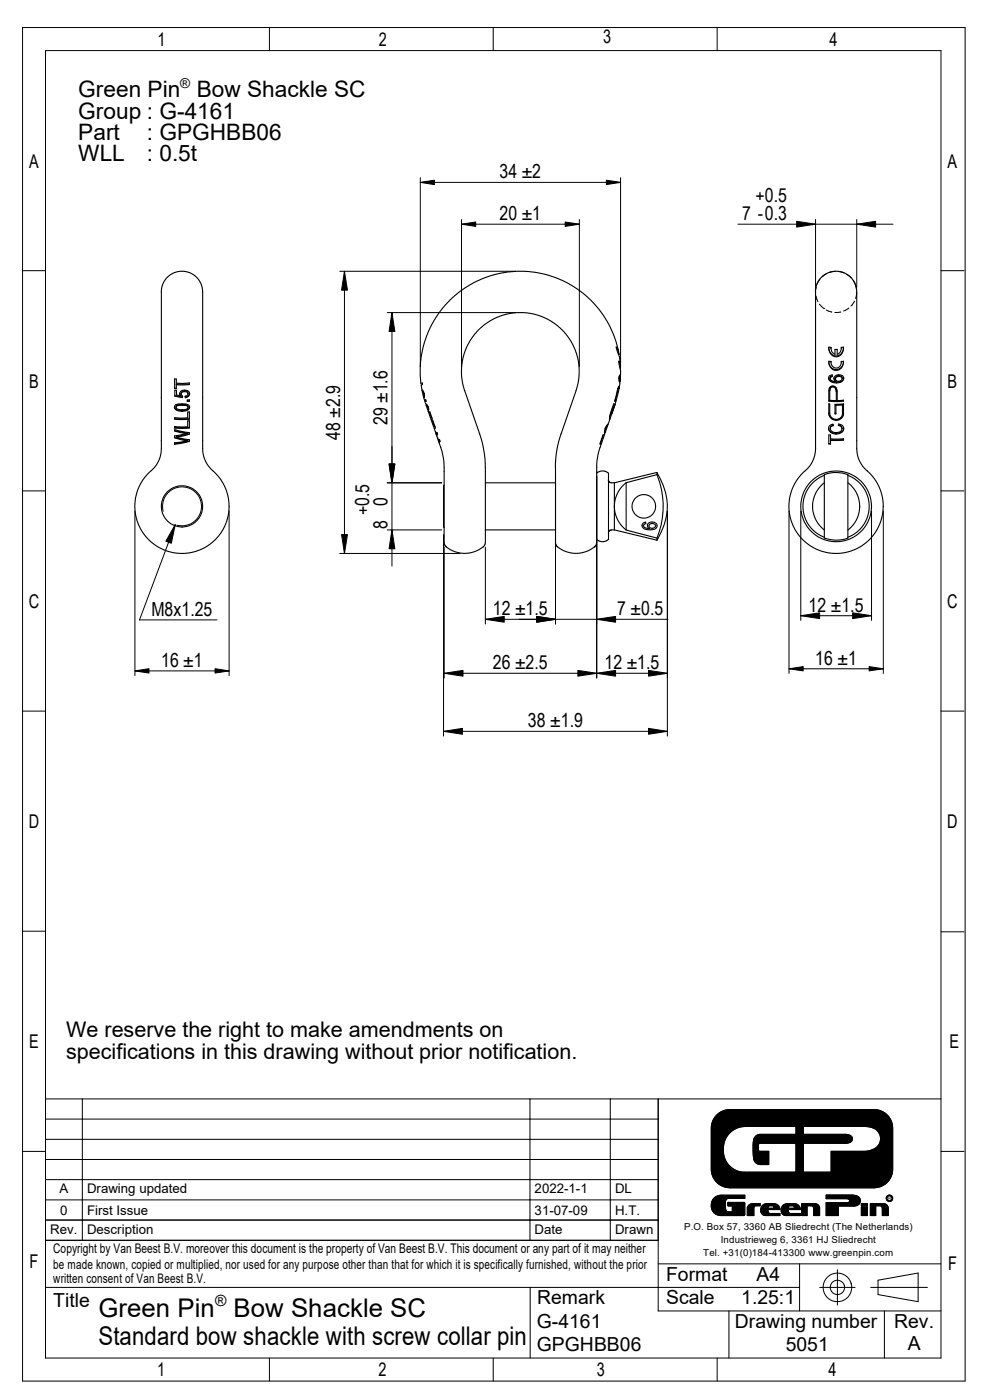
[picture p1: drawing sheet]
<svg xmlns="http://www.w3.org/2000/svg" width="210mm" height="297mm" viewBox="0 0 210 297" stroke-linecap="round" stroke-linejoin="round" font-family="sans-serif">
<g fill="none" stroke="#000" stroke-width=".21">
<path d="M4.8 5.8h199.9v287.2h-199.9zM9.7 10.7h189.9v277.4h-189.9zM57.1 5.8v4.9M104.6 5.8v4.9M152.1 5.8v4.9M89.2 38.7h42.4M89.2 37.7v40.1M131.6 37.7v40.1M4.8 57.4h4.9M72.1 57.6h37.3M73.1 57.6v59.8M97.9 47.6h25"/>
<path d="M97.9 46.6v31.2M122.9 46.6v31.2M156.5 47.6h32.9M173 46.6v14.3M173.9 59.2l-.6 1.1M175.4 58l-1.1 .7M177.2 57.6l-1.2 .2M177.8 57.6l1.3 .3M179.6 58.2l1 .8M181 59.5l.5 1.2 .2 .7M181.7 46.6v14.3M199.6 57.4h4.9"/>
<path d="M82.1 66.3h27.3M83.1 66.3v53.8M173.1 62.8l.4 1.2M173.1 60.9l-.1 1.3M173.8 64.5l.9 .9M174.7 65.4h.1M175.3 65.8l1.2 .4M178.4 66.2l-1.3 .1M180 65.3l-1.1 .7M181.3 63.9l-.8 1M181.7 62.1l-.2 1.2M4.8 104.1h4.9"/>
<path d="M28.6 108.4v34.9M34.6 108.5a4.1 4.1 0 0 1 3.7-5.2 4.1 4.1 0 0 1 4.4 4.5 4.1 4.1 0 0 1-5.2 3.6M37.2 111.3l-7.6 20.2h16.4M48.6 108.4v34.9M72.1 117.4h25.5M82.1 112.4h11.6M82.1 102.4h11.6M94.1 113.4v42.7M94.2 116.1v27.7M103 116.1v16.3M117.8 101v31.4M126.6 101v42.8"/>
<path d="M141.6 108.4v47.7M167.4 108.4v34.5M169.9 108.4v23.2M184.9 108.4v23.2M187.4 108.4v34.5M199.6 104.1h4.9M103 131.4h38.7M169.9 130.6h15M4.8 150.9h4.9M28.6 142.3h20M94.1 155.2h47.5M94.2 142.8h47.4"/>
<path d="M167.4 141.9h20M199.6 150.9h4.9M4.8 197.5h4.9M199.6 197.7h4.9M9.7 233.1h189.9M9.7 237.4h129.9M17.5 233.1v30M112.4 233.1v30M129.5 233.1v30M139.6 233.1v45h60M152 236.5a4 4 0 0 1 2.8-1.1h30.6a3.9 3.9 0 0 1 4 3.9v8.7a3.9 3.9 0 0 1-4 4h-30.6a4 4 0 0 1-3.9-4v-8.7a3.9 3.9 0 0 1 1.1-2.8zM170.4 239h13.3a2.63 2.63 0 0 1 2.6 1.2 2.63 2.63 0 0 1-.1 2.9 4.2 4.2 0 0 1-3 1.1h-6.9v4.5h-5.9v-6.2h9.4a.92 .92 0 0 0 1-.9 .92 .92 0 0 0-1-.9l-9.4-.1z"/>
<path d="M4.8 244.3h4.9M9.7 241.7h129.9M9.7 246h129.9M9.7 250.3h129.9M9.7 254.6h129.9M9.7 258.8h129.9M151.5 254.2l.6-.5 .8-.1h5.1v.6h-3.5a.91 .91 0 0 0-.6 1.1v.5a1.1 1.1 0 0 0 .7 1.3h.7v-1.3h-.9l.1-.7 3.5 .1-.1 2.6-5 .1a2.16 2.16 0 0 1-1.9-1.4 2.16 2.16 0 0 1 .5-2.3zM154.6 240.6a4.6 4.6 0 0 1 3.5-1.6h10.7v1.6h-7.6a1.83 1.83 0 0 0-1.5 2.3l.1 2a1.74 1.74 0 0 0 1.5 2.2h1.8v-2.9h-2.1l-.1-.2v-1.2l.2-.2 7.7 .1v5.9l-10.9 .1a4.6 4.6 0 0 1-4.4-5.7 4.4 4.4 0 0 1 1.1-2.4zM158.8 255.7l.6-.3h1.8v.4h-.9l-.3 .2-.1 1.9h-1.4v-1.7zM161.7 255.7l.7-.3h1.8a1.23 1.23 0 0 1 1.2 1.2h-2.5v.5l.3 .3h2.2v.5h-3.1a1.23 1.23 0 0 1-1-.9 1.23 1.23 0 0 1 .4-1.3zM163 255.9l1-.1 .2 .5h-1.3zM166.1 255.7l.6-.3h1.9a1.23 1.23 0 0 1 1.2 1.2h-2.6l.1 .5 .2 .3h2.3v.5h-3.1a1.23 1.23 0 0 1-1-.9 1.23 1.23 0 0 1 .4-1.3z"/>
<path d="M167.3 255.9l1-.1 .2 .5h-1.3zM170.1 255.4h2.8a.98 .98 0 0 1 1 .9v1.6h-1.3l-.1-1.9-.4-.2h-.9v2.1h-1.1zM175.2 253.5l5.9 .1a1.15 1.15 0 0 1 1.3 .8 1.15 1.15 0 0 1-.8 1.4l-3.8 .1v2h-2.6v-2.8h4.4a.46 .46 0 0 0 .7-.4 .46 .46 0 0 0-.7-.4h-4.4zM182.7 256h1.3v1.9h-1.3zM182.7 255.4h1.3v.4h-1.3zM184.6 255.4h2.9a1.01 1.01 0 0 1 .9 .9v1.6h-1.2l-.2-1.9-.3-.2h-.9v2.1h-1.2zM199.6 244.3h4.9M9.7 263.1h129.9M9.7 273.1h159.9M112.5 273.1v15M139.6 268.1h60M154.6 278.1v10"/>
<path d="M169.6 268.1v10M173.9 273.1h7.5M177.6 269.4v7.5M184.7 273.1h12M186.2 271.6l8.6-1.5v6l-8.6-1.5zM187.6 278.1v10M57.1 288.1v4.9M104.6 288.1v4.9M152.1 288.1v4.9"/>
<circle cx="188.7" cy="254.2" r=".55"/>
<circle cx="188.7" cy="254.2" r=".68"/>
<circle cx="177.6" cy="273.1" r="3"/>
<circle cx="177.6" cy="273.1" r="1.52"/>
</g>
<g fill="#000" stroke="#000" stroke-width=".21">
<path d="M89.2 38.7l2.9-.5v1zM128.6 38.2l3 .5-3 .5zM73.1 57.6l.6 4h-1.2zM97.9 47.6l3-.5v.9zM119.9 47.1l3 .5-3 .4zM169 46.9l4 .7-4 .6zM181.7 47.6l4-.7v1.3zM83.1 66.3l.7 4h-1.3zM37.2 111.3l-.9 4-1.1-.5zM72.5 113.4h1.2l-.6 4zM82.5 98.4h1.3l-.7 4zM83.1 112.4l.7 4h-1.3z"/>
<path d="M103 131.4l4-.6v1.2zM113.8 130.8l4 .6-4 .6zM126.6 131.4l4-.6v1.2zM169.9 130.6l4-.6v1.2zM180.9 130l4 .6-4 .6zM28.6 142.3l3-.4v.9zM45.6 141.9l3 .4-3 .5zM94.1 155.2l4-.7v1.3zM94.2 142.8l4-.6v1.2zM122.6 142.2l4 .6-4 .6zM126.6 142.8l4-.6v1.2zM137.6 154.5l4 .7-4 .6z"/>
<path d="M137.6 142.2l4 .6-4 .6zM167.4 141.9l3-.5v.9zM184.4 141.4l3 .5-3 .4z"/>
<path d="M170.4 239h13.5l1.4 .3 .9 .8a2.56 2.56 0 0 1-1.9 4l-8 .1v4.5h-5.9v-6.2h9.2l.9-.2 .3-.6-.2-.7-1.1-.4h-9.1zM152.2 236.4a3.9 3.9 0 0 0-1.3 2.9v8.7a4 4 0 0 0 3.9 4h30.6a4 4 0 0 0 4-4v-8.7a4 4 0 0 0-4-3.9h-30.6a4 4 0 0 0-2.6 1zM154.6 240.5a4.8 4.8 0 0 1 3.5-1.5h10.7v1.6l-7.9 .1-.9 .6-.3 1.4 .2 3.2 .3 .7 .9 .5h2v-2.9h-2.1l-.1-.2 .1-1.4h7.7l.1 5.9-.1 .2h-10.8a4.5 4.5 0 0 1-4.4-4.5v-.6a4.5 4.5 0 0 1 1.1-3.1z" fill-rule="evenodd"/>
<path d="M151.4 254.3l.5-.5 .7-.2h5.4v.6h-3.6l-.4 .3-.1 .6v1.6l.2 .2 .5 .2h.7v-1.3h-.9v-.7h3.5v2.7l-5.1 .1-.8-.2-.7-.6-.4-1v-1z" fill-rule="evenodd"/>
<path d="M158.8 255.7l.7-.3h1.7v.4h-1l-.2 .2-.1 1.9h-1.4v-1.7z" fill-rule="evenodd"/>
<path d="M163 255.9l.1-.1h.9l.2 .5h-1.3zM161.9 255.6l-.5 .7v.7l.2 .5 .3 .3 3.5 .1v-.5h-2.1l-.4-.3v-.5h2.5l-.2-.7-.4-.4-.5-.1h-1.8z" fill-rule="evenodd"/>
<path d="M167.3 255.9l1-.1 .2 .5h-1.3zM166.2 255.6l-.4 .5-.1 .9 .2 .5 .3 .3 3.6 .1v-.5h-2.2l-.4-.4v-.4h2.6l-.1-.4-.4-.6-.7-.2h-1.7z" fill-rule="evenodd"/>
<path d="M170.1 255.4l3.2 .1 .5 .6 .1 1.8h-1.3v-1.6l-.4-.5h-1v2.1h-1.1z" fill-rule="evenodd"/>
<path d="M175.2 253.5l6.1 .1 1 .4 .2 .9-.3 .6-.7 .3-3.7 .1v2h-2.6v-2.8h4.6l.5-.3-.1-.3-.5-.2h-4.5z" fill-rule="evenodd"/>
<path d="M182.7 255.4h1.3v.4h-1.3z" fill-rule="evenodd"/>
<path d="M182.7 256h1.3v1.9h-1.3z" fill-rule="evenodd"/>
<path d="M184.6 255.4h3.3l.5 .6v1.9h-1.2v-1.6l-.4-.5h-1v2.1h-1.2z" fill-rule="evenodd"/>
<path d="M188.1 254.2a.55 .55 0 0 1 1.1 0 .55 .55 0 0 1-1.1 0zM188 254.2a.7 .7 0 0 0 1.4 0 .7 .7 0 0 0-1.4 0z" fill-rule="evenodd"/>
</g>
<g fill="none" stroke="#000" stroke-width=".23">
<path d="M131.1 74.1l-.7-2.5-.9-2.2-2.1-3.3-2.8-3.1-2.9-2.2-3.7-1.9-3.8-1-2.6-.3h-2.1l-3.3 .4-3.8 1.1-1.9 .8-1.8 1.1-2.8 2.2-2.5 2.8-2.2 3.5-.7 1.7-.8 2.7-.4 2.1-.2 2.1 .2 3.1v.1l.3-.1v.3a.59 .59 0 0 0-.1 .9v.5M131.1 74.1l.2 1.1M131.1 75.1l.2 .1M131.3 75.2l-.4-1.5-.2-.1 .7 2.1M131.3 79.9l.1 .1M131.4 79.8l.1 .1M131.4 75.7l.2 2.4-.2-1.4-.2-.1 .4 1.9M131.4 80v.3M131.5 78l.1 .1M131.5 79.9l.1-.4a1.87 1.87 0 0 0-.1 1.9l-.2 .9M131.5 79.9l-.1 .1M131.6 78.6l-.1 2.3"/>
<path d="M175.8 73.6l.5 .1a1.31 1.31 0 0 0 .8 1.5v-1.1h.5v1.1a1.3 1.3 0 0 0 .9-1.5l.4-.1a1.58 1.58 0 0 1-.7 1.8 1.58 1.58 0 0 1-1.9-.2l-.3-.5zM175.8 76.6l.5 .1a1.13 1.13 0 0 0 1.1 1.4 1.13 1.13 0 0 0 1.1-1.4l.4-.1a1.6 1.6 0 0 1-1.5 2 1.6 1.6 0 0 1-1.6-2zM175.8 73.7a1.56 1.56 0 0 0 1.6 1.8 1.56 1.56 0 0 0 1.5-1.8M175.8 76.7a1.54 1.54 0 0 0 1.6 1.7 1.54 1.54 0 0 0 1.5-1.7M176.2 80l-.1 .3M176.2 80l.4-.1-.1-.4a.75 .75 0 0 0-.7 .6 .75 .75 0 0 0 .5 .9l1.1 .2M176.2 79.9l-.1 .4M176.2 79.9v.1M176.3 73.7v.2M176.3 76.7v.2M176.6 79.7l-.4 .2M177.9 79.7l.6 .2 .1 .4"/>
<path d="M177.9 79.8l.6 .2 .1 .3M177.9 79.8l-.6 .3-.1 .3M177.9 79.7l-.5 .1-.2 .6M177.9 79.7v.1M178.5 73.7v.2M178.5 76.7v.2M34.2 95.1v-33.6l.4-1.4 .9-1.3 1.3-.9 1.4-.3 1.7 .1 1.5 .8 1 1.3 .6 1.7v32a7.3 7.3 0 0 0 2.9 7.1l.9 1.1 1.1 2 .5 1.9 .2 1.8M34.2 95.1a6.9 6.9 0 0 1-2.8 5.4l-1.6 2.2-.7 1.7-.5 2.7 .2 2.4 .7 2.2 1.4 2 1.8 1.8 2.1 1.1 2.3 .7 2.5 .1 2-.5 2.4-1.1 2.1-1.8 1.3-1.9 .9-2.4 .3-2.3M34.2 95.1h.1M37 86.3v.2a1.44 1.44 0 0 0 1.6 .6M37 80.4h.4v.9l2.8-.1v.4h-2.8v.9l-.4-.1zM37 90.5h2.8v-1.2h.4v1.5h-3.2z"/>
<path d="M37 88.6h2.8v-1.2h.4v1.5h-3.2zM37 91.4l2.7 .6M37 82.4h.4M37 88.9h3.2M37 90.7h3.2M37 92.8l2.2 .5M37.1 83.9l1.6 .3M37.1 86a3.8 3.8 0 0 1 2.9 0l.2 .4a1.29 1.29 0 0 1-1.6 .8h-.5a.84 .84 0 0 1-.9-.3 .84 .84 0 0 1-.1-.9zM37.3 86.4a1.82 1.82 0 0 0 2.5 .3l.1-.3M37.4 92.7l2.8 .6v.3l-3.2 .6v-.3l2.7-.4M38.1 83.4l.1 .6M38.2 84a.8 .8 0 0 1 .1-.9 .8 .8 0 0 1 .8-.3 .83 .83 0 0 1 1.1 .6 .83 .83 0 0 1-.9 1"/>
<path d="M38.2 84l-.8-.2v-1h-.3v1.2l1.6 .3M38.4 83.6l.3 .4M38.6 86l-1 .1-.3 .3M38.6 86h.9l.4 .4M38.6 85.8h.4a.69 .69 0 0 1 .9 .5v.1M38.6 85.8l-.9 .1-.3 .2-.1 .3M38.6 87.2h.1M38.6 85.8v.2M38.6 87.1v.1M38.7 84.2v.1M38.7 84v.2M38.7 84v.3"/>
<path d="M39.1 83.1l-.4 .1-.3 .4M39.1 83.1l.6 .1 .2 .3M39.1 82.9l.5 .1 .3 .5M39.1 82.9l-.5 .2-.2 .5M39.1 82.9v.2M39.2 93.3v.1M39.2 93.4l.5 .1M39.2 93.3l.5 .1v.1M39.3 84.1v.3M39.3 84.1v.1M39.3 84.2v.2M39.7 84.9l.5-.1v.3l-.5 .1z"/>
<path d="M39.7 92l-2.7-.6v-.3l3.2 .7v.3l-2.8 .6M39.7 92l-2.7 .5v.4l2.2 .5M39.7 85h.5M39.9 83.5l-.2 .4-.4 .2M40.2 81.5h-2.8v.1M40.2 92l-2.8 .7M40.2 93.6l-3.2 .6M40.2 83.4a.83 .83 0 0 1-.9 .8M40.2 86.3v.2a1.44 1.44 0 0 1-1.6 .6M89.6 83.1v-.3l.4 .7M89.6 83.1l.2 .9M89.6 83.1l.3 .4"/>
<path d="M89.8 83l-.2 .1M89.8 84l.1 .3M89.9 84.1l.1 .3M89.9 84.3l.2 .7a1.43 1.43 0 0 0 .7 1.1v.3M89.9 83.5v.6M89.9 84.3h.1M90 83.5v.9M90 83.5h-.1M90 84l-.1 .1M90.2 84.9l.1-.1 .1 .3-.1 .1zM90.4 86l.3 .4M90.4 86l.3 1"/>
<path d="M90.6 85.9l-.2 .1M90.7 86.4v.5h.2M90.8 87.2l.5 1.5M90.8 87.2h.1M90.8 86.4v.8M90.8 86.4h-.1M91.4 89l.6 1.6 .1-.1M91.5 88.6l-.4-1.2h.1l.5 1.5-.2 .1M91.5 88.6l-.1 .1M91.6 88.6h-.1M92.1 90.5l-.4-1.2h.1l.6 1.5-.3 .1 .2 .6 .4 .3 .1 .3-.1 .4 .1 .5M92.3 90.5h-.2"/>
<path d="M92.4 91.8l.2 .4M92.4 91.7l.2 .3M92.5 92.2l.2 .2M92.6 92l-.1 .2M92.8 91.9l-.2 .1M92.9 92.8l-.1 .2 .4 .3 .1 .3-.1 .4 .7 2.1 .3 3.1M92.9 93.2l.1 .2M92.9 93.3l.2 .4M93 93.4l.2 .1M93.2 93.5v.4M93.3 93.3l-.3 .1M93.3 93.5h-.1"/>
<path d="M94.2 99.2l.1 16.3 .3 .5 1.2 .7 1.4 .5 1.1 .2 1.3-.1 1.1-.3 1.8-1M101.7 92.1l-3.2-9.4-.4-1.6-.2-2v-1.5l.3-1.7 .5-1.5 1-2 1-1.5 1.7-1.8 1.5-1 1.7-.9 1.9-.6 1.7-.2 1.8-.1 2.3 .3 1.8 .6 1.7 .9 2 1.4 1.2 1.4 1.4 2 .7 1.5 .6 2.1 .2 2.9-.4 2.3-4 11.9-.5 2.6-.2 2.2v16.9l.5 .8 1.8 .9 1.8 .4 1.6-.1 1.7-.7 .9-.6 .4-.6 .1-16.8 .3-2.4 .9-2.7-.2-.1M101.7 92l.8 2.9 .4 3.5 .1 16.7-.1 .4-.4 .5M127.5 93.4h.1M127.6 93.1h.1M127.7 93.1l.3-.8-.7 1.9h.1l.2-.8M128.2 91.7l.2 .1M128.4 90.9h.1M128.5 90.9l-.1 .9M128.7 90.3h.1M128.8 90.3l.1-.3a2.24 2.24 0 0 0-.6 2.1l-.4 1.1-.2-.1M128.8 90.3l-.3 .6"/>
<path d="M129.3 89.2l-.9 2.6M129.3 89.2h.1M129.3 88.9v.1M129.3 89l.2-1 .8-2.3-.9 2.4-.1 1.1M129.8 87.8h.1M130.4 86l-.6 1.8M130.4 86h.1M130.4 84.9h.1M130.5 85.8l-1.2 3.2M130.5 85.8h.1M130.5 84.9l.2 .1M131.2 82l.1 .1"/>
<path d="M131.3 80.2l.1 .1M131.3 82.4l.1-.5-.4 .6-.6 2.6 .2 .1-.1 .6M131.3 82.4v-.3l-.2 .3-.6 2.5M131.3 82.4l-.6 2.6M131.3 80.7l.1 .1M131.4 80.9h.1M131.4 80.3v.5M131.4 80.8l.1 .1M131.6 80.1v.6zM173 95.1v-33.6l.5-1.7 .9-1.1 1.1-.8 1.4-.3 1.7 .1 1.5 .8 1.1 1.3 .5 1.7v32a8.7 8.7 0 0 0 1.3 5.5l.9 .8M173 95.1a7.7 7.7 0 0 1-3 5.5l-1.5 2.1-.7 1.7-.5 2.7 .3 2.4 .7 2.2 1.3 2 1.9 1.8 2 1.1 2.4 .7 2.4 .1 2.1-.5 2.4-1.1 2-1.8 1.4-1.9 .9-2.4 .2-2.3M173 95.1h.1"/>
<path d="M175.8 80.1a1.26 1.26 0 0 0 1.6 1M175.8 90.8a1.32 1.32 0 0 0 1.5 1.1M175.8 87.6a1.41 1.41 0 0 0 1.5 1.4M175.8 85h3.1M175.8 94.1h.4M176 82.9v2l1.4 .1v-1.9M176 82.9a.67 .67 0 0 1 .4-.7 .67 .67 0 0 1 .8 .2l.2 .7M176 82.9l.1-.6a.63 .63 0 0 1 .6-.4 .63 .63 0 0 1 .6 .5l.1 .7M176 82.1a1 1 0 0 1 1.3 0 1 1 0 0 1 .3 1.2v1.7l1.3-.1v.1a6.4 6.4 0 0 1-3.1 .1v-2.6zM176.1 80.3a1 1 0 0 0 1.2 .6M176.1 90.9l.3-.5 .4-.1-.1-.3a.98 .98 0 0 0-1 1 .98 .98 0 0 0 1 1l.6 .1M176.1 90.9a1.32 1.32 0 0 0 1.3 .9 1.32 1.32 0 0 0 1.2-.9"/>
<path d="M176.7 90.2a.66 .66 0 0 0-.6 .7M176.9 80.1l.4 .8M177.1 87.6h.2M177.3 80.9a.79 .79 0 0 1-.3-.9 .79 .79 0 0 1 .9-.5 .87 .87 0 0 1 1.1 .9 .87 .87 0 0 1-1.1 .8h-.5M177.3 89a1.36 1.36 0 0 1-1.3-1.3v-2h-.2v2a1.56 1.56 0 0 0 1.5 1.5 1.56 1.56 0 0 0 1.6-1.5v-2l-1.8 .1v2h.2v-2h1.4v1.9a1.27 1.27 0 0 1-1.2 1.3M177.3 89h.2M177.3 91.9v.2M177.4 81.1v.1M177.9 90.1a.79 .79 0 0 1 .7 .8M178.6 90.9a.73 .73 0 0 0-.8-.6l.1-.3a1.06 1.06 0 0 1 1.1 1.1 1.06 1.06 0 0 1-1.3 1h-.4M178.6 80.3a.73 .73 0 0 1-.6 .6 .73 .73 0 0 1-.8-.5M178.7 85.9l-1.4 .1"/>
<path d="M178.9 93.3h-2.7v.9h-.4v-1.9h.4v.8h2.7v.3h-2.7M178.9 87.6a1.41 1.41 0 0 1-1.4 1.4M179 80.2a.89 .89 0 0 1-.9 .8l-.7 .1M179 90.8l-.1 .3a1.44 1.44 0 0 1-1.6 .8M183.9 99.8l1.6 1.7 .9 1.5 .7 2.1 .3 2.3M94.2 102.9l-.1 .1v8.8l.1 .1M103 102.4h14.8M103 112.4h14.8M126.6 100.4l1-.5 .8 .1 .7 .4v14l-1.1 .5h-.7l-.7-.5M129.1 101.8l.2 .5 1 .1M130.3 112.4l-1 .1-.2 .6M130.3 102.4v5"/>
<path d="M130.3 107.4v5M130.3 107.4a6.4 6.4 0 0 0 2.5 5M130.3 112.4l9 2.2M132.8 112.4l6.6 1.8M132.8 102.4a6.3 6.3 0 0 0-2.5 5M132.8 102.4v10M136.5 110.9l.4-.1 .1 .3-.3 .1-.2 .5a1.14 1.14 0 0 0 1.2 .4 .75 .75 0 0 1-.3-.9 .75 .75 0 0 1 .9-.5 .84 .84 0 0 1 1.1 .8 .84 .84 0 0 1-1 .9h-.5a1.31 1.31 0 0 1-1.7-.9zM137.7 111.4a.71 .71 0 0 1 .8-.3 .71 .71 0 0 1 .5 .7 .7 .7 0 0 1-.8 .3 .7 .7 0 0 1-.5-.7zM139.3 100.2a13.1 13.1 0 0 1 .1 14.4M139.3 100.2l-9 2.2M139.4 114.2v.4M139.4 100.2v.5"/>
<path d="M139.4 100.7l-6.6 1.7M139.4 100.7a17.8 17.8 0 0 1 0 13.5M174.9 100.7l.6-.2a6.9 6.9 0 0 1 4.4 .2v13.5l-.7 .2a7.5 7.5 0 0 1-4.3-.2zM174.9 102.4a6.3 6.3 0 0 0 0 10M174.9 100.9l-1.7 .8-1.4 1.4-1.1 2-.4 1.9 .3 2.3 .8 1.8 1.7 1.9 1.8 1M179.9 102.4a6.3 6.3 0 0 1 0 10M179.9 100.8l1.9 1.2 1.4 1.4 .9 2.1 .3 1.8-.4 2.3-.8 1.7-1.4 1.6-1.9 1.1"/>
<circle cx="38.6" cy="107.4" r="4.4"/>
<circle cx="136.6" cy="107.4" r="2.5"/>
<circle cx="177.4" cy="107.4" r="7.5"/>
</g>
<g font-size="5.5">
<text x="20.9" y="279.3">Green Pin</text>
<text x="49.5" y="279.3">Bow Shackle SC</text>
<text x="20.9" y="285.4">Standard bow shackle with screw collar pin</text>
</g>
<g font-size="4.8">
<text x="16.6" y="20.7">Green Pin</text>
<text x="41.7" y="20.7">Bow Shackle SC</text>
<text x="16.6" y="25.2">Group : G-4161</text>
<text x="16.6" y="29.7">Part</text>
<text x="31.2" y="29.7">: GPGHBB06</text>
<text x="16.6" y="34.2">WLL</text>
<text x="31.2" y="34.2">: 0.5t</text>
</g>
<g font-size="4.6">
<text x="14" y="220">We reserve the right to make amendments on</text>
<text x="14" y="224.6">specifications in this drawing without prior notification.</text>
</g>
<g font-size="4.1">
<text x="106" y="37.8">34 ±2</text>
<text x="106" y="46.7">20 ±1</text>
<text x="157.5" y="46.7">7 -0.3</text>
<text x="160.3" y="42.8">+0.5</text>
<text x="72.1" y="93.3" transform="rotate(-90 72.1 93.3)">48 ±2.9</text>
<text x="82.2" y="90.2" transform="rotate(-90 82.2 90.2)">29 ±1.6</text>
<text x="82.2" y="107.4" transform="rotate(-90 82.2 107.4)">0</text>
<text x="78.3" y="109.3" transform="rotate(-90 78.3 109.3)">+0.5</text>
<text x="82.2" y="112.2" transform="rotate(-90 82.2 112.2)">8</text>
<text x="32.1" y="130.6">M8x1.25</text>
<text x="104.5" y="130.5">12 ±1.5</text>
<text x="130.9" y="130.5">7 ±0.5</text>
<text x="171.5" y="129.8">12 ±1.5</text>
<text x="34.2" y="141.5">16 ±1</text>
<text x="104.5" y="142">26 ±2.5</text>
<text x="128.2" y="142">12 ±1.5</text>
<text x="172.9" y="141">16 ±1</text>
<text x="112" y="154.3">38 ±1.9</text>
<text x="141.3" y="271.8">Format</text>
<text x="160.4" y="271.8">A4</text>
<text x="11.3" y="277.3">Title</text>
<text x="113.9" y="281.7">G-4161</text>
<text x="113.9" y="276.7">Remark</text>
<text x="141.3" y="276.7">Scale</text>
<text x="155.9" y="281.7">Drawing number</text>
<text x="157.2" y="276.7">1.25:1</text>
<text x="189.7" y="281.7">Rev.</text>
<text x="113.9" y="286.6">GPGHBB06</text>
<text x="166.7" y="286.6">5051</text>
<text x="192.6" y="286.5">A</text>
</g>
<g font-size="4">
<text x="33.4" y="9.7">1</text>
<text x="80.4" y="9.7">2</text>
<text x="127.9" y="9.2">3</text>
<text x="176" y="9.7">4</text>
<text x="6.2" y="35.5">A</text>
<text x="201" y="35.5">A</text>
<text x="6.2" y="82.2">B</text>
<text x="201" y="82.2">B</text>
<text x="6.1" y="128.9">C</text>
<text x="200.9" y="128.9">C</text>
<text x="6.1" y="175.6">D</text>
<text x="200.9" y="175.6">D</text>
<text x="6.2" y="222.4">E</text>
<text x="201.4" y="222.3">E</text>
<text x="6.3" y="269.1">F</text>
<text x="201.1" y="269.5">F</text>
<text x="33.3" y="291.9">1</text>
<text x="80.3" y="291.9">2</text>
<text x="126.6" y="291.9">3</text>
<text x="175.8" y="291.9">4</text>
</g>
<text font-size="3.3" x="45.6" y="277">®</text>
<text font-size="2.9" x="38.2" y="18.7">®</text>
<g font-size="2.8">
<text x="12.6" y="253.2">A</text>
<text x="12.8" y="257.7">0</text>
<text x="18.5" y="253.2">Drawing updated</text>
<text x="18.5" y="257.7">First Issue</text>
<text x="113.4" y="253.2">2022-1-1</text>
<text x="113.4" y="257.7">31-07-09</text>
<text x="130.5" y="253.2">DL</text>
<text x="130.5" y="257.7">H.T.</text>
<text x="10.7" y="261.7">Rev.</text>
<text x="18.5" y="261.7">Description</text>
<text x="113.4" y="261.7">Date</text>
<text x="130.5" y="261.7">Drawn</text>
<text x="11.3" y="269.1">be made known, copied or multiplied, nor used for any purpose other than that for which it is specifically furnished, without the prior</text>
<text x="11.3" y="265.9">Copyright by Van Beest B.V. moreover this document is the property of Van Beest B.V. This document or any part of it may neither</text>
<text x="11.3" y="272.3">written consent of Van Beest B.V.</text>
</g>
<g font-size="2">
<text x="145.1" y="260.9">P.O. Box 57, 3360 AB Sliedrecht (The Netherlands)</text>
<text x="152.9" y="263.7">Industrieweg 6, 3361 HJ Sliedrecht</text>
<text x="149.2" y="266.4">Tel. +31(0)184-413300 www.greenpin.com</text>
</g>
<text font-size="1" x="188.4" y="254.5">R</text>
</svg>
